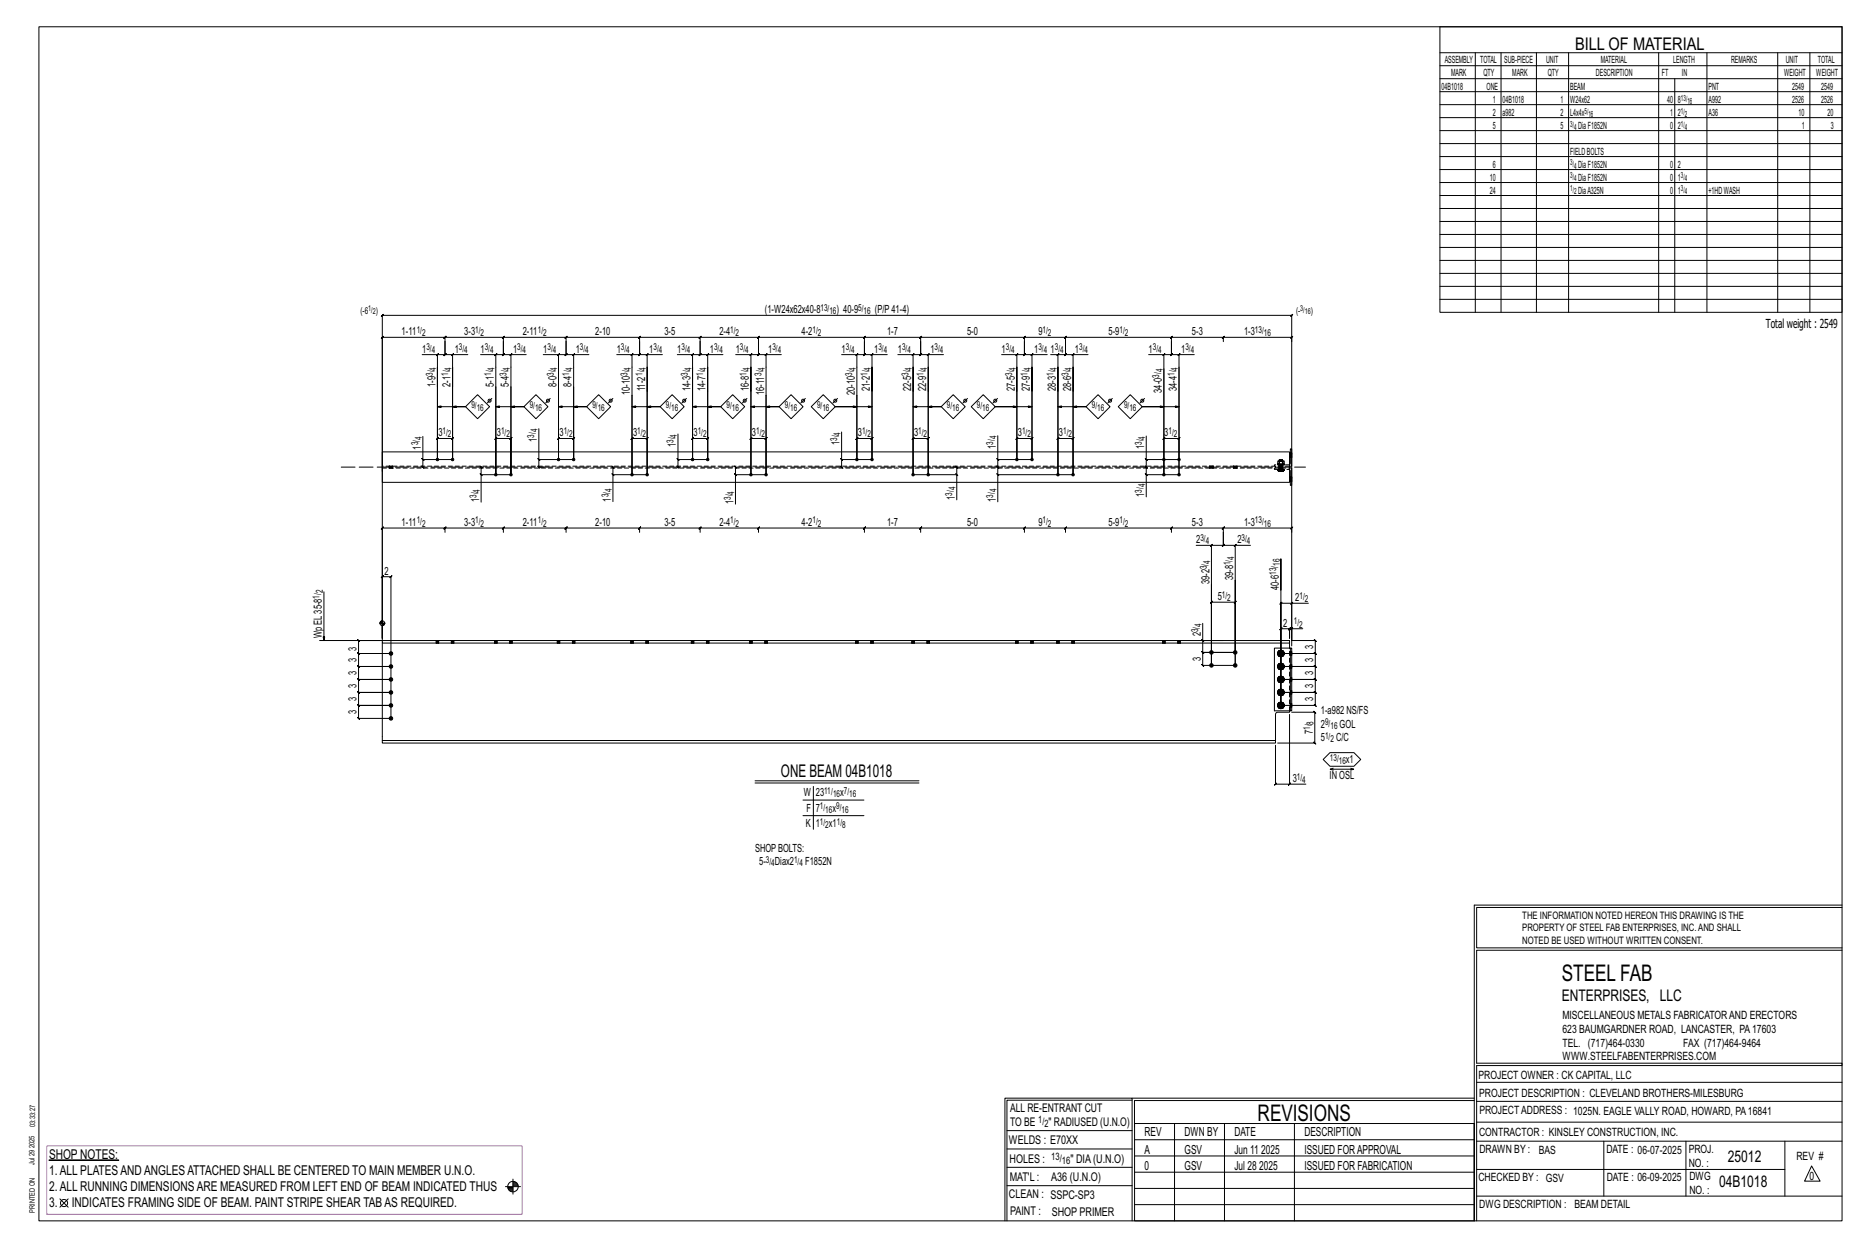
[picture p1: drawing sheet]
<svg xmlns="http://www.w3.org/2000/svg" width="914mm" height="610mm" viewBox="0 0 914 610" stroke-linecap="round" stroke-linejoin="round" font-family="sans-serif">
<g fill="#000" stroke="#000" stroke-width=".49">
<path d="M24 568h34z"/>
<circle cx="214" cy="225" r=".6"/>
<circle cx="222" cy="225" r=".6"/>
<circle cx="243" cy="232" r=".6"/>
<circle cx="250" cy="232" r=".6"/>
<circle cx="273" cy="225" r=".6"/>
<circle cx="281" cy="225" r=".6"/>
<circle cx="309" cy="232" r=".6"/>
<circle cx="317" cy="232" r=".6"/>
<circle cx="339" cy="225" r=".6"/>
<circle cx="346" cy="225" r=".6"/>
<circle cx="368" cy="232" r=".6"/>
<circle cx="375" cy="232" r=".6"/>
<circle cx="419" cy="225" r=".6"/>
<circle cx="427" cy="225" r=".6"/>
<circle cx="447" cy="232" r=".6"/>
<circle cx="454" cy="232" r=".6"/>
<circle cx="498" cy="225" r=".6"/>
<circle cx="505" cy="225" r=".6"/>
<circle cx="518" cy="232" r=".6"/>
<circle cx="525" cy="232" r=".6"/>
<circle cx="570" cy="232" r=".6"/>
<circle cx="570" cy="225" r=".6"/>
<circle cx="577" cy="232" r=".6"/>
<circle cx="577" cy="225" r=".6"/>
<circle cx="191" cy="320" r=".9"/>
<circle cx="593" cy="319" r=".9"/>
<circle cx="605" cy="319" r=".9"/>
<circle cx="191" cy="332" r=".9"/>
<circle cx="191" cy="326" r=".9"/>
<circle cx="191" cy="339" r=".9"/>
<circle cx="593" cy="326" r=".9"/>
<circle cx="605" cy="326" r=".9"/>
<circle cx="191" cy="351" r=".9"/>
<circle cx="191" cy="345" r=".9"/>
</g>
<g fill="none" stroke="#000" stroke-width=".49">
<path d="M19 13h883v584h-883zM705 13h197v140h-197zM705 26h197M705 32h197M705 39h197M722 26v127M735 26v127M752 26v127M768 26v127M812 26v127M820 39v114M836 26v127"/>
<path d="M870 26v127M886 26v127M705 45h197M705 51h197M705 58h197M705 64h197M705 70h197M705 77h197M705 83h197M705 89h197M705 96h197M705 102h197"/>
<path d="M705 108h197M705 115h197M705 121h197M705 127h197M705 134h197M705 140h197M705 146h197M207 174h7v51M215 173l-1 1zM217 166l1-1zM218 167v7v-1l-1 1h1h-4M218 167v7h-1l1-1v1h4"/>
<path d="M218 167v-2l-1 1 1-1h-31h1l-1 1v-1v66M218 165h28v1l1-1-1 2M222 174v-1l-1 1zM229 174h-7v51h-15v-11M235 174h8v58M243 173l-1 1zM246 166l1-1zM246 167v7l1-1-1 1h-3M246 167v7l1-1-1 1h4M246 165h31v1l1-1-1 2M250 174l1-1-1 1zM258 174h-8v58h-14v14"/>
<path d="M266 174h7v51M273 174l1-1zM277 166l1-1zM277 167v7l1-1-1 1h-4M277 167v7l1-1-1 1h4M277 165h36v1l1-1-1 2M281 173l-1 1zM288 174h-7v51M302 174h7v58v-17l1-1-1 1h8h-1l1-1v1v17M310 173l-1 1zM313 166l1-1zM313 167v7l1-1-1 1h-4"/>
<path d="M313 167v7l1-1-1 1h4M313 165h30l-1 1 1-1v2M317 174v-1l-1 1zM317 180v52zM324 174h-7v6M332 174h7v6M339 174l1-1zM339 180v45zM343 167v7v-1l-1 1h1h-4M343 167v7h-1l1-1v1h3M343 165h28v1l1-1-1 2M343 165l-1 1z"/>
<path d="M346 174l1-1-1 1zM346 180v45zM354 174h-8v6M360 174h8v6M368 180v52zM368 173l-1 1zM371 167v7l1-1-1 1h-3M371 167v7l1-1-1 1h4M371 165h52v1l1-1-1 2M372 165l-1 1zM375 174v-1l-1 1zM382 174h-7v58"/>
<path d="M412 174h7v51v-10l1-1-1 1h8h-1l1-1v1v10M420 173l-1 1zM423 167v7l1-1-1 1h-4M423 167v7l1-1-1 1h4M423 165h28l-1 1 1-1v2M424 165l-1 1zM427 180v45zM427 173l-1 1zM434 174h-7v6M439 174h8v6M447 180v52zM447 173l-1 1z"/>
<path d="M451 167v7v-1l-1 1h1h-4M451 167v7h-1l1-1v1h3M451 165h50v1l1-1-1 2M451 165l-1 1zM454 180v52zM455 173l-1 1zM462 174h-8v6M490 174h8v6M498 174h-1l1-1zM498 180v45zM501 165h1l-1 1zM501 167v7l1-1-1 1h-3"/>
<path d="M501 167v7l1-1-1 1h4M501 165h21l-1 1 1-1v2M505 174l1-1-1 1zM505 180v45zM513 174h-8v6M514 174h4v6M518 180v52zM518 173l-1 1zM522 167v7v-1l-1 1h1h-4M522 167v7h-1l1-1v1h3M522 165h51v1l1-1-1 2M522 165l-1 1z"/>
<path d="M525 174l1-1-1 1zM525 180v52zM533 174h-8v6M562 174h8v58M570 174h-1l1-1zM573 165v1l1-1zM573 167v7l1-1-1 1h-3M573 167v7l1-1-1 1h4M573 165h26l-1 1 1-1v2M577 174l1-1zM577 180v45h-16v-12M585 174h-8v58"/>
<path d="M599 165h33v1l1-1-1 2M599 165l-1 1zM214 189v-9v45v-10l1-1-1 1h8h-1l1-1v1v10v-45v9M214 199h14h-6M228 199l6-6 6 6-6 6zM241 195l-2 2M243 189v43v-17h-1l1-1v1h7l1-1-1 1v17v-43M243 199h13h-6M256 199l6-6 6 6-6 6zM269 195l-2 2M273 189v36v-10l1-1-1 1h8h-1l1-1v1v10M273 199h14h-6"/>
<path d="M287 199l6-6 6 6-6 6zM300 195l-2 2M309 199h14h-6M329 193l6 6-6 6-6-6zM336 195l-2 2M339 199h14h-7M359 193l6 6-6 6-6-6zM366 195l-3 2M368 199h13h-6M387 193l6 6-6 6-6-6zM394 195l-2 2M403 193l6 6-6 6-6-6z"/>
<path d="M410 195l-2 2M419 199h-10h18M447 199h14h-7M467 193l5 6-5 6-6-6zM474 195l-3 2M481 193l6 6-6 6-6-6zM488 195l-2 2M498 199h-11h18M518 199h14h-7M532 199l6-6 5 6-5 6zM544 195l-2 2M547 199l6-6 6 6-6 6z"/>
<path d="M560 195l-2 2M570 199h-11h18M570 180v52M264 210v15h17M332 212v13h14M412 211v14h15M488 213v12h17M187 221h444v15h-444zM191 228h.1M191 229h.1M192 228h.1M192 229h.1"/>
<path d="M206 224l1 1zM207 225v4l-1-1 1 1M235 232l1 1zM237 229l-2-1 1 1v3M263 224l1 1zM264 225v4l-1-1 1 1h2M300 232l1 1zM300 229v-1l1 1h-1v3M317 232h-17v13M331 224l1 1zM332 225v4l-1-1 1 1h1M339 225v-10l1-1-1 1h7l1-1-1 1v10"/>
<path d="M360 232l1 1zM360 229v-1l1 1h-1v3M368 232v-17h-1l1-1v1h7h-1l1-1v1v17M375 232h-15v15M411 224l1 1zM412 225v4l-1-1 1 1M447 232h21v13M447 232v-17h-1l1-1v1h7l1-1-1 1v17M465 229h3v-1l1 1h-1v3M468 232l1 1zM488 232l1 1zM488 224l1 1z"/>
<path d="M488 225v4v-1l1 1-1-1 1 1h-1v3M498 225v-10h-1l1-1v1h7l1-1-1 1v10M518 232v-17h-1l1-1v1h7l1-1-1 1v17M525 232h-37v14M561 232l1 1zM561 224l1 1zM561 225v4v-1l1 1h-2h1v-1l1 1h-1v3M570 232v-17h-1l1-1v1h7l1-1-1 1v17M577 232h-16v11M592 228h.1M592 229h.1M594 228h.1"/>
<path d="M594 229h.1M604 228h.1M604 229h.1M606 228h.1M606 229h.1M625 227h4zM625 230h1zM625 227v-1h1v1M625 230l1 1M626 230v1M626 227h.1M626 228h.1"/>
<path d="M626 229h.1M626 230h.1M626 231v-1h2v1M626 230h1M627 231l1-1v1M628 230h-1v1M628 227v-1h-2v-1h2v1h1v1M628 227h.1M628 228h.1M628 229h.1M628 230h.1M628 230h1"/>
<path d="M629 230l-2 1M631 229h1v8l-1-7M631 227l1-7v8h-1M632 235h.1M632 233h.1M632 224h.1M632 222h.1M218 258l-1 1 1-1zM218 258h28v1l1-1-1 2M246 258h31v1l1-1-1 2M247 258l-1 1zM277 258h36v1l1-1-1 2"/>
<path d="M278 258l-1 1zM313 258v1l1-1zM313 258h30l-1 1 1-1v2M343 258h28v1l1-1-1 2M343 258l-1 1zM371 258h52v1l1-1-1 2M372 258l-1 1zM423 258h1l-1 1zM423 258h28l-1 1 1-1v2M451 258h50v1l1-1-1 2M451 258l-1 1zM501 258h21l-1 1 1-1v2"/>
<path d="M502 258l-1 1zM522 258h51v1l1-1-1 2M522 258l-1 1zM573 258h26l-1 1 1-1v2M574 258l-1 1zM599 258h33v1l1-1-1 2M599 258l-1 1zM218 260v-2l-1 1 1-1h-31h1l-1 1v-1v56M586 267h7v59M593 267l1-1zM599 260v7v-1l-1 1h1h-6M599 260v7h-1l1-1v1h6"/>
<path d="M604 267l1-1zM612 267h-7v17M159 290v23M593 286v40v-31l1-1-1 1h12h-1l1-1v1v31M627 289v-16v72v-50v1l1-1h-1h5M632 295h1l-1 1zM640 295h-8v18M156 313h31M186 305h3M186 304v1M187 304v1M187 313h444v2h-444z"/>
<path d="M187 312v-30v1l1-1h-1h4v1l1-1h-1v69h-15v1l-1-1h1v-6v1l-1-1h1h15h-15v1l-1-1h1v-6l-1-1 1 1h15h-15l-1-1 1 1v-7v1l-1-1h1h15h-15v1l-1-1h1v-6v1l-1-1h1h15h-15v1l-1-1h1v-6l-1-1 1 1h15h-15l-1-1 1 1v-7v1l-1-1h1h10M187 312v-158v1l1-1h-1h445v1l1-1h-1v159M187 304v8M187 315v47M187 305v1M188 305v1M188 305h.1M214 313h.1M214 315h.1M215 313h.1M215 315h.1M221 313h.1"/>
<path d="M221 315h.1M222 313h.1M222 315h.1M242 313h.1M242 315h.1M243 313h.1M243 315h.1M250 313h.1M250 315h.1M251 313h.1M251 315h.1M273 313h.1"/>
<path d="M273 315h.1M274 313h.1M274 315h.1M280 313h.1M280 315h.1M281 313h.1M281 315h.1M309 313h.1M309 315h.1M310 313h.1M310 315h.1M316 313h.1"/>
<path d="M316 315h.1M317 313h.1M317 315h.1M338 313h.1M338 315h.1M340 313h.1M340 315h.1M346 313h.1M346 315h.1M347 313h.1M347 315h.1M367 313h.1"/>
<path d="M367 315h.1M368 313h.1M368 315h.1M374 313h.1M374 315h.1M376 313h.1M376 315h.1M419 313h.1M419 315h.1M420 313h.1M420 315h.1M426 313h.1"/>
<path d="M426 315h.1M427 313h.1M427 315h.1M446 313h.1M446 315h.1M448 313h.1M448 315h.1M454 313h.1M454 315h.1M455 313h.1M455 315h.1M497 313h.1"/>
<path d="M497 315h.1M498 313h.1M498 315h.1M505 313h.1M505 315h.1M506 313h.1M506 315h.1M517 313h.1M517 315h.1M518 313h.1M518 315h.1M525 313h.1"/>
<path d="M525 315h.1M526 313h.1M526 315h.1M569 313h.1M569 315h.1M570 313h.1M570 315h.1M577 313h.1M577 315h.1M578 313h.1M578 315h.1M588 313l1 1z"/>
<path d="M589 305v8h10M589 313v6h-1l1 1v-1h16M605 319v-35v42M605 319h-16h-1l1 1v-1v7l-1-1 1 1h16M625 320h1M626 319v1M626 320h.1M626 319l-1 1 1 1v-1M626 318v1M627 318l-1 1M627 319l1-1v1M627 319l2 1h-1"/>
<path d="M628 318l-1 1M628 320l-1 1M628 319h.1M628 319l1 1M631 315v2M632 317v31zM632 317h-8v31h8M632 308l1-1zM632 313h12h-1l1 1v-1v7l-1-1 1 1h-17h17l-1-1 1 1v6h-1l1 1v-1h-17h17h-1l1 1v-1v6h-1l1 1v-1h-17h17h-1l1 1v-1v7l-1-1 1 1h-17h17l-1-1 1 1v6h-1l1 1v-1h-17M632 308h-1l1-1-1 1v4v-4l1-1-1 1h-4l1-1-1 1v18M638 308h-6v8M625 326h1"/>
<path d="M625 332h1M625 339h1M626 325v1M626 332h.1M626 338v1M626 321h.1M626 327h.1M626 333v1M626 340h.1M626 326v1M626 332v1M626 339h.1"/>
<path d="M626 326v-1l-1 1 1 1v-1M626 332v-1l-1 1 1 1M626 338l-1 1 1 1v-1M626 320l1 1M626 327l1 1M626 333l1 1M626 340h1M626 325h.1M626 331h.1M626 337v1M627 321h1M627 327h1"/>
<path d="M627 333l1 1M627 340h1M627 325h-1M627 325h1M627 331l-1 1M627 331h1v1M627 337l-1 1M627 338l1-1v1M627 325l2 1-1 1M627 331l2 1-1 1M627 338l2 1h-1M628 325h-1"/>
<path d="M628 331h-1M628 337l-1 1M628 320v1h-1M628 327h-1M628 333v1l-1-1M628 340h-1M628 320v1M628 326v1M628 333h.1M628 339v1M628 326l-1 1M628 332l-1 1"/>
<path d="M628 339l-1 1M628 325v1M628 331v1M628 338h.1M628 325l1 1M628 332h1M628 338l1 1M625 345h1M626 345h.1M626 346v1M626 345v1M626 345v-1l-1 1 1 1"/>
<path d="M626 346l1 1M626 344h.1M627 346l1 1M627 344h-1M627 344h1M627 344l2 1-1 1M628 344h-1M628 346v1l-1-1M628 346h.1M628 345l-1 1M628 344v1M628 345h1"/>
<path d="M631 350v34h8M631 348h-6l-1 1v13M632 348h12h-1l1 1v-1v16l-1-1 1 1h-19M187 362h437v2h-437zM624 365v19l1-1-1 1h7M648 372l3-4h12l3 4-3 3h-12zM651 376h12l-2 1M653 376h-2l2 1M661 376h2M370 382h80M370 383h80M393 391h30"/>
<path d="M393 399h30M398 385v21M631 384l1-1zM722 443v154M722 443h180M902 444h-179v20h179M902 465h-179v55h179v1h-179v76M554 538h-61v59M554 537h168M722 538h-167v13M723 539h179M723 530h179"/>
<path d="M493 553h61M555 550h167v47h-167zM555 558h167M575 550v47M599 550v47M634 550v47M723 549h179M723 558h179M785 558v27M825 558v27M874 558v27M251 577v7"/>
<path d="M251 579h2M251 580h3M251 578h2M493 571h61M493 562h61M555 573h167M555 566h167M723 572h151M887 570l4 8h-8zM29 587l4 4M33 587l-4 4M247 581h8"/>
<path d="M249 581h2M249 582h2M250 583h1M492 597v-60h62v60M493 580h61M555 589h167M555 581h167M723 585h179"/>
<circle cx="240" cy="196" r=".7"/>
<circle cx="268" cy="196" r=".7"/>
<circle cx="299" cy="196" r=".7"/>
<circle cx="335" cy="196" r=".7"/>
<circle cx="365" cy="196" r=".7"/>
<circle cx="393" cy="196" r=".7"/>
<circle cx="409" cy="196" r=".7"/>
<circle cx="472" cy="196" r=".7"/>
<circle cx="487" cy="196" r=".7"/>
<circle cx="543" cy="196" r=".7"/>
<circle cx="559" cy="196" r=".7"/>
<circle cx="187" cy="305" r="1.2"/>
<circle cx="31" cy="589" r="1.8"/>
<circle cx="251" cy="581" r="2.6"/>
</g>
<path d="M23 561h233v33h-233z" fill="none" stroke="#f0f" stroke-width=".5"/>
<g fill="none" stroke="#000" stroke-width=".49" stroke-dasharray="2 1.4">
<path d="M187 229h444M191 228h.1M191 228v1M191 229h.1M191 229v-1M191 228v1zM191 229l1-1M191 228h1M192 229v-1M192 229h.1M592 228h.1M592 228v1"/>
<path d="M592 229h.1M592 229v-1M593 228v1zM593 229v-1M593 229l1-1M593 228h.1M594 229v-1M594 229h.1M604 228h.1M604 228v1M604 229h.1M604 229v-1"/>
<path d="M604 228l1 1zM605 229v-1M605 228h.1M605 229l1-1M606 229v-1M606 229h-1M624 229v1h7M624 229v-1M625 230h1zM625 230l1 1M625 227h1h-1v-1h1v1v-1v1h2h-2M626 230h.1"/>
<path d="M626 230v1M626 231v-1v1v-1M626 228h.1M626 228v1M626 229v1M626 229h.1M626 227h.1M626 227v1M626 227v3zM626 226l1-1M626 226h2M626 231h1"/>
<path d="M626 226h.1M626 227h-1h1M626 227h2M626 229v-1M626 228v-1M626 230h1zM626 230l1 1 1-1M627 226h.1M627 225h1M627 228v1zM627 229v-1M627 229l-1 1"/>
<path d="M627 227v1zM627 228v-1M627 229l1-1M627 228h.1M627 229v1zM627 230h.1M627 228l1-1M627 227h.1M627 231l-1-1h2M627 230h1M627 229v1M627 231h1"/>
<path d="M628 230h.1M628 229v-1M628 229v1M628 228v-1M628 227h.1M628 226h.1M628 225v1M628 226v1zM628 227h1h-1v-1h1v1M628 227v3zM628 229h.1M628 230v-1"/>
<path d="M628 228h.1M628 231v-1M628 230h1l-1 1zM628 227h1M628 230v1zM628 230h1M631 228h-444M631 227h-7v1M632 235h.1M632 234v1v-1M632 224h.1M632 222v1v-1"/>
<path d="M632 233h.1M632 222h.1M632 234v-1M632 234h.1M632 223h.1M214 313v2M214 313h.1M214 313v2zM214 315h.1M215 313v2M215 313h.1M215 315h.1"/>
<path d="M215 315v-2M221 313v2M221 313h.1M222 313v2zM222 313l-1 2M222 315h-1M222 313v2M222 313h.1M222 315h.1M222 315v-2M242 313v2M242 313h.1"/>
<path d="M243 313v2zM243 313l-1 2M243 315h-1M243 313v2M243 313h.1M243 315h.1M243 315v-2M250 313v2M250 313h.1M250 313v2zM250 315h.1M251 313v2"/>
<path d="M251 313h.1M251 315h.1M251 315v-2M273 313v2M273 313h.1M273 313l1 2zM273 315h.1M274 313v2M274 313h.1M274 315h.1M274 315v-2M280 313v2"/>
<path d="M280 313h.1M281 313l-1 2M281 313v2zM281 315h.1M281 313v2M281 313h.1M281 315v-2M309 313v2M309 313h.1M309 313l1 2zM309 315h.1M310 313v2"/>
<path d="M310 313h.1M310 315h.1M310 315v-2M316 313v2M316 313h.1M317 313l-1 2M317 313v2zM317 315h.1M317 313v2M317 313h.1M317 315v-2M338 313v2"/>
<path d="M338 313h.1M339 313l-1 2M339 313v2zM339 313v2M339 315h.1M340 313h.1M340 315h.1M340 315v-2M346 313v2M346 313h.1M346 313l1 2zM346 315h.1"/>
<path d="M347 313v2M347 313h.1M347 315h.1M347 315v-2M367 313v2M367 313h.1M368 313v2zM368 313l-1 2M368 315h-1M368 313v2M368 313h.1M368 315h.1"/>
<path d="M368 315v-2M374 313v2M374 313h.1M375 313l-1 2M375 313v2zM375 313v2M375 315h.1M376 313h.1M376 315h.1M376 315v-2M419 313v2M419 313h.1"/>
<path d="M419 313l1 2zM419 315h.1M420 313v2M420 313h.1M420 315h.1M420 315v-2M426 313v2M426 313h.1M427 313l-1 2M427 313v2zM427 315h.1M427 313v2"/>
<path d="M427 313h.1M427 315v-2M446 313v2M446 313h.1M447 313l-1 2M447 313v2zM447 313v2M447 315h.1M448 313h.1M448 315h.1M448 315v-2M454 313v2"/>
<path d="M454 313h.1M454 313l1 2zM454 315h.1M455 313v2M455 313h.1M455 315h.1M455 315v-2M497 313v2M497 313h.1M498 313l-1 2M498 313v2zM498 315h.1"/>
<path d="M498 313v2M498 313h.1M498 315v-2M505 313v2M505 313h.1M505 313v2zM505 315h.1M506 313v2M506 313h.1M506 315h.1M506 315v-2M517 313v2"/>
<path d="M517 313h.1M518 313l-1 2M518 313v2zM518 315h.1M518 313v2M518 313h.1M518 315v-2M525 313v2M525 313h.1M525 313l1 2zM525 315h.1M526 313v2"/>
<path d="M526 313h.1M526 315h.1M526 315v-2M569 313v2M569 313h.1M570 313v2zM570 313l-1 2M570 315h-1M570 313v2M570 313h.1M570 315h.1M570 315v-2"/>
<path d="M577 313v2M577 313h.1M577 313v2zM577 315h.1M578 313v2M578 313h.1M578 315h.1M578 315v-2M625 320h1zM625 320l1-2-1 2 1 1-1-1h1M626 319l-1 1zM626 319v1"/>
<path d="M626 319h.1M626 319v-1zM626 319v-1M626 319h1M626 320h.1M626 318h2zM626 319l-1 1 1-1v1v1v-1v1v-1M626 319v1zM626 319h1zM626 318h1zM627 319h.1M627 318h-1h1h-1l1 1"/>
<path d="M627 318h1h-1h1l-1 1zM627 318h1zM627 319h1zM627 319h1M628 318v1zM628 318v1M628 319v1zM628 318l1 2zM628 320h.1M628 319h.1M628 319v1M628 319l1 1z"/>
<path d="M628 319l1 1M629 320l-1 1zM629 320h-1zM632 319h.1M632 319v1v-1M632 320h.1M625 326l1 1zM625 332l1 1zM625 339h1zM625 326l1-1-1 1 1 1-1-1h1M625 332l1-1-1 1 1 2-1-2h1M625 339l1-2-1 2 1 1-1-1h1"/>
<path d="M626 320v1zM626 325l-1 1zM626 327h.1M626 332h-1zM626 333v1zM626 338l-1 1zM626 339v1zM626 327v-1M626 325v1M626 333v-1M626 332h.1M626 339h.1"/>
<path d="M626 338v1M626 321h.1M626 325h.1M626 327v1zM626 331v1zM626 334h.1M626 331h.1M626 338h.1M626 340h.1M626 338v-1zM626 333v1M626 338v-1"/>
<path d="M626 320l1 1M626 326l1 1M626 326l1-1M626 333h1M626 332l1-1M626 339l1 1M626 338h1M626 326h.1M626 332v1zM626 321h2zM626 327h2zM626 325h2z"/>
<path d="M626 334h2zM626 331h2zM626 337h2zM626 325l-1 1 1-1v2M626 332v-1l-1 1h1v1M626 338l-1 1 1-1v1v1v-1v1M626 320h1zM626 326l1 1zM626 326l1-1zM626 333h1zM626 332h1zM626 338v1z"/>
<path d="M626 339h1zM626 338h1zM626 321h1zM626 328h1zM626 325l1-1zM626 334h1zM626 331h1zM626 337h1zM627 321h-1h1h-1zM627 320v1zM627 327v1l-1-1 1 1-1-1zM627 327h.1"/>
<path d="M627 325h.1M627 333v1h-1h1h-1zM627 333h.1M627 332h.1M627 340h-1h1h-1zM627 339v1zM627 338h.1M627 321h1zM627 321h1M627 321v-1zM627 325h-1h1h-1h1M627 328h1z"/>
<path d="M627 328l1-1zM627 328l1-1M627 327h1M627 325h1h-1h1h-1zM627 324l1 1zM627 331h-1h1h-1h1M627 334h1zM627 334h1M627 333l1 1M627 331h1h-1h1h-1zM627 331h1zM627 337h-1h1h-1l1 1"/>
<path d="M627 340h1M627 340v-1zM627 337h1h-1h1l-1 1zM627 337h1zM627 321l1-1M627 320h1zM627 327l1-1zM627 325l1 1zM627 325h1M627 333h1M627 333h1zM627 332h1z"/>
<path d="M627 331l1 1M627 339h1zM627 338h1zM627 338h1M628 321h.1M628 327h.1M628 325h.1M628 334v-1zM628 334v-1M628 331h.1M628 337v1zM628 337v1"/>
<path d="M628 328v-1zM628 334h.1M628 326h.1M628 332h.1M628 338v1zM628 325l1 1zM628 331l1 1zM628 337l1 2zM628 332v1zM628 339h.1M628 320v1M628 326v1"/>
<path d="M628 326v-1M628 333h.1M628 332v-1M628 339v1M628 338h.1M628 321v-1M628 327v-1M628 325v2M628 333v-1M628 331v1v1M628 340v-1M628 338v1"/>
<path d="M628 331v1zM628 325l1 1M628 332h1zM628 332h1M628 338l1 1zM628 338l1 1M628 320v1zM628 333v1zM628 339v1zM629 326l-1 1zM629 332l-1 2zM629 339l-1 1z"/>
<path d="M629 332l-1 1zM629 339h-1zM632 325h.1M632 326v-1M632 332h.1M632 338h.1M632 338v1v-1M632 321h.1M632 326h.1M632 327h.1M632 333h.1M632 339h.1"/>
<path d="M632 340h.1M625 345l1 1zM625 345l1-1-1 1 1 1-1-1h1M626 345h-1zM626 346h.1M626 346v-1M626 345h.1M626 344v1zM626 346v1zM626 344h.1M626 346v1M626 346h1"/>
<path d="M626 345l1-1M626 345v1zM626 340h2zM626 346h2zM626 344h2zM626 344l-1 1h1v1M626 346h1zM626 345l1-1zM626 340h1zM626 347h1zM626 344h1zM627 346v1h-1h1h-1z"/>
<path d="M627 346h.1M627 344h.1M627 340h1zM627 344h-1h1h-1h1M627 347h1zM627 347h1M627 346l1 1M627 344h1h-1h1h-1zM627 344h1zM627 346h1M627 346h1zM627 344l1 1z"/>
<path d="M627 344h1M628 340h.1M628 347v-1zM628 347v-1M628 344h.1M628 345h.1M628 344l1 1zM628 345v1zM628 346h.1M628 345v-1M628 346v-1M628 344v2"/>
<path d="M628 344v1zM628 345h1zM628 345h1M629 345l-1 1zM631 348v-31M632 344h.1M632 345h.1M632 344v1M632 345v-1M632 346h.1"/>
</g>
<path d="M167 229h472" fill="none" stroke="#000" stroke-width=".49" stroke-dasharray="6.8 1 0 1"/>
<g font-size="11.2">
<text x="764" y="480">STEEL FAB</text>
<text x="616" y="548">REVISIONS</text>
</g>
<g font-size="8.6">
<text x="771" y="24">BILL OF MATERIAL</text>
<text x="382" y="380">ONE BEAM 04B1018</text>
</g>
<g font-size="7.9">
<text x="765" y="490">ENTERPRISES, LLC</text>
<text x="846" y="569">25012</text>
<text x="842" y="581">04B1018</text>
</g>
<g font-size="6.6">
<text x="24" y="567">SHOP NOTES:</text>
<text x="24" y="575">1.ALL PLATESANDANGLESATTACHED SHALL BE CENTERED TO MAIN MEMBER U.N.O.</text>
<text x="24" y="583">2.ALL RUNNING DIMENSIONSARE MEASURED FROM LEFT END OF BEAM INDICATED THUS</text>
<text x="24" y="591">3.</text>
<text x="35" y="591">INDICATES FRAMING SIDE OF BEAM. PAINT STRIPE SHEAR TABAS REQUIRED.</text>
</g>
<g font-size="6.1">
<text x="864" y="161">Total weight : 2549</text>
<text x="560" y="556">REV</text>
<text x="580" y="556">DWN BY</text>
<text x="604" y="556">DATE</text>
<text x="639" y="556">DESCRIPTION</text>
<text x="560" y="564">A</text>
<text x="580" y="564">GSV</text>
<text x="604" y="564">Jun 11</text>
<text x="617" y="564">2025</text>
<text x="639" y="564">ISSUED FORAPPROVAL</text>
<text x="560" y="572">0</text>
<text x="580" y="572">GSV</text>
<text x="604" y="572">Jul 28</text>
<text x="616" y="572">2025</text>
<text x="639" y="572">ISSUED FOR FABRICATION</text>
</g>
<g font-size="5.9">
<text x="494" y="560">WELDS : E70XX</text>
<text x="494" y="569">HOLES :</text>
<text x="524" y="569">&quot; DIA(U.N.O)</text>
<text x="494" y="578">MAT'L :</text>
<text x="515" y="578">A36 (U.N.O)</text>
<text x="494" y="586">CLEAN : SSPC-SP3</text>
<text x="495" y="595">PAINT :</text>
<text x="515" y="595">SHOP PRIMER</text>
</g>
<g font-size="5.8">
<text x="494" y="544">ALL RE-ENTRANT CUT</text>
<text x="494" y="551">TO BE</text>
<text x="513" y="551">&quot; RADIUSED (U.N.O)</text>
</g>
<g font-size="5.6">
<text x="765" y="499">MISCELLANEOUS METALS FABRICATORAND ERECTORS</text>
<text x="765" y="505">623 BAUMGARDNER ROAD, LANCASTER, PA17603</text>
<text x="765" y="512">TEL. (717)464-0330</text>
<text x="824" y="512">FAX (717)464-9464</text>
<text x="765" y="519">WWW.STEELFABENTERPRISES.COM</text>
<text x="724" y="528">PROJECT OWNER : CK CAPITAL, LLC</text>
<text x="724" y="537">PROJECT DESCRIPTION : CLEVELAND BROTHERS-MILESBURG</text>
<text x="724" y="545">PROJECTADDRESS : 1025N. EAGLE VALLY ROAD, HOWARD, PA16841</text>
<text x="724" y="556">CONTRACTOR : KINSLEY CONSTRUCTION, INC.</text>
<text x="724" y="564">DRAWN BY :</text>
<text x="753" y="564">BAS</text>
<text x="786" y="564">DATE : 06-07-2025</text>
<text x="827" y="564">PROJ.</text>
<text x="879" y="568">REV #</text>
<text x="827" y="571">NO. :</text>
<text x="724" y="578">CHECKED BY : GSV</text>
<text x="787" y="578">DATE : 06-09-2025</text>
<text x="827" y="578">DWG</text>
<text x="886" y="578">0</text>
<text x="827" y="584">NO. :</text>
<text x="724" y="591">DWG DESCRIPTION : BEAM DETAIL</text>
</g>
<g font-size="5.5">
<text x="374" y="153">(1-W24x62x40-8</text>
<text x="409" y="153">) 40-9</text>
<text x="428" y="153">(P/P41-4)</text>
<text x="197" y="164">1-11</text>
<text x="227" y="164">3-3</text>
<text x="256" y="164">2-11</text>
<text x="291" y="164">2-10</text>
<text x="325" y="164">3-5</text>
<text x="352" y="164">2-4</text>
<text x="392" y="164">4-2</text>
<text x="434" y="164">1-7</text>
<text x="473" y="164">5-0</text>
<text x="508" y="164">9</text>
<text x="543" y="164">5-9</text>
<text x="583" y="164">5-3</text>
<text x="609" y="164">1-3</text>
<text x="207" y="173">1</text>
<text x="223" y="173">1</text>
<text x="235" y="173">1</text>
<text x="251" y="173">1</text>
<text x="266" y="173">1</text>
<text x="282" y="173">1</text>
<text x="302" y="173">1</text>
<text x="318" y="173">1</text>
<text x="332" y="173">1</text>
<text x="347" y="173">1</text>
<text x="360" y="173">1</text>
<text x="376" y="173">1</text>
<text x="412" y="173">1</text>
<text x="428" y="173">1</text>
<text x="439" y="173">1</text>
<text x="455" y="173">1</text>
<text x="490" y="173">1</text>
<text x="506" y="173">1</text>
<text x="514" y="173">1</text>
<text x="526" y="173">1</text>
<text x="562" y="173">1</text>
<text x="578" y="173">1</text>
<text x="213" y="189" transform="rotate(-90 213 189)">1-9</text>
<text x="221" y="189" transform="rotate(-90 221 189)">2-1</text>
<text x="242" y="189" transform="rotate(-90 242 189)">5-1</text>
<text x="249" y="189" transform="rotate(-90 249 189)">5-4</text>
<text x="272" y="189" transform="rotate(-90 272 189)">8-0</text>
<text x="280" y="189" transform="rotate(-90 280 189)">8-4</text>
<text x="316" y="191" transform="rotate(-90 316 191)">11-2</text>
<text x="338" y="191" transform="rotate(-90 338 191)">14-3</text>
<text x="345" y="191" transform="rotate(-90 345 191)">14-7</text>
<text x="367" y="191" transform="rotate(-90 367 191)">16-8</text>
<text x="426" y="191" transform="rotate(-90 426 191)">21-2</text>
<text x="446" y="191" transform="rotate(-90 446 191)">22-5</text>
<text x="453" y="191" transform="rotate(-90 453 191)">22-9</text>
<text x="497" y="191" transform="rotate(-90 497 191)">27-5</text>
<text x="504" y="191" transform="rotate(-90 504 191)">27-9</text>
<text x="517" y="191" transform="rotate(-90 517 191)">28-3</text>
<text x="524" y="191" transform="rotate(-90 524 191)">28-6</text>
<text x="576" y="191" transform="rotate(-90 576 191)">34-4</text>
<text x="308" y="193" transform="rotate(-90 308 193)">10-10</text>
<text x="374" y="193" transform="rotate(-90 374 193)">16-11</text>
<text x="418" y="193" transform="rotate(-90 418 193)">20-10</text>
<text x="569" y="192" transform="rotate(-90 569 192)">34-0</text>
<text x="215" y="214">3</text>
<text x="243" y="214">3</text>
<text x="274" y="214">3</text>
<text x="310" y="214">3</text>
<text x="340" y="214">3</text>
<text x="368" y="214">3</text>
<text x="420" y="214">3</text>
<text x="447" y="214">3</text>
<text x="498" y="214">3</text>
<text x="518" y="214">3</text>
<text x="570" y="214">3</text>
<text x="206" y="220" transform="rotate(-90 206 220)">1</text>
<text x="263" y="216" transform="rotate(-90 263 216)">1</text>
<text x="331" y="219" transform="rotate(-90 331 219)">1</text>
<text x="411" y="218" transform="rotate(-90 411 218)">1</text>
<text x="487" y="220" transform="rotate(-90 487 220)">1</text>
<text x="560" y="220" transform="rotate(-90 560 220)">1</text>
<text x="235" y="246" transform="rotate(-90 235 246)">1</text>
<text x="299" y="245" transform="rotate(-90 299 245)">1</text>
<text x="467" y="245" transform="rotate(-90 467 245)">1</text>
<text x="487" y="246" transform="rotate(-90 487 246)">1</text>
<text x="560" y="243" transform="rotate(-90 560 243)">1</text>
<text x="359" y="247" transform="rotate(-90 359 247)">1</text>
<text x="197" y="257">1-11</text>
<text x="227" y="257">3-3</text>
<text x="256" y="257">2-11</text>
<text x="291" y="257">2-10</text>
<text x="325" y="257">3-5</text>
<text x="352" y="257">2-4</text>
<text x="392" y="257">4-2</text>
<text x="434" y="257">1-7</text>
<text x="473" y="257">5-0</text>
<text x="508" y="257">9</text>
<text x="543" y="257">5-9</text>
<text x="583" y="257">5-3</text>
<text x="609" y="257">1-3</text>
<text x="586" y="266">2</text>
<text x="606" y="266">2</text>
<text x="188" y="281">2</text>
<text x="592" y="286" transform="rotate(-90 592 286)">39-2</text>
<text x="604" y="284" transform="rotate(-90 604 284)">39-8</text>
<text x="596" y="294">5</text>
<text x="626" y="289" transform="rotate(-90 626 289)">40-6</text>
<text x="634" y="294">2</text>
<text x="588" y="311" transform="rotate(-90 588 311)">2</text>
<text x="628" y="307">2</text>
<text x="158" y="312" transform="rotate(-90 158 312)">Wp EL35-8</text>
<text x="643" y="318" transform="rotate(-90 643 318)">3</text>
<text x="175" y="324" transform="rotate(-90 175 324)">3</text>
<text x="175" y="319" transform="rotate(-90 175 319)">3</text>
<text x="588" y="323" transform="rotate(-90 588 323)">3</text>
<text x="643" y="324" transform="rotate(-90 643 324)">3</text>
<text x="175" y="330" transform="rotate(-90 175 330)">3</text>
<text x="643" y="330" transform="rotate(-90 643 330)">3</text>
<text x="175" y="337" transform="rotate(-90 175 337)">3</text>
<text x="643" y="337" transform="rotate(-90 643 337)">3</text>
<text x="175" y="343" transform="rotate(-90 175 343)">3</text>
<text x="643" y="343" transform="rotate(-90 643 343)">3</text>
<text x="175" y="349" transform="rotate(-90 175 349)">3</text>
<text x="647" y="350">1-a982 NS/FS</text>
<text x="643" y="359" transform="rotate(-90 643 359)">7</text>
<text x="647" y="356">2</text>
<text x="656" y="356">GOL</text>
<text x="647" y="363">5</text>
<text x="654" y="363">C/C</text>
<text x="659" y="373">x1</text>
<text x="633" y="383">3</text>
<text x="651" y="381">IN OSL</text>
<text x="393" y="389">W</text>
<text x="399" y="389">23</text>
<text x="411" y="389">x</text>
<text x="395" y="397">F</text>
<text x="399" y="397">7</text>
<text x="407" y="397">x</text>
<text x="395" y="405">K</text>
<text x="399" y="405">1</text>
<text x="406" y="405">x1</text>
<text x="370" y="417">SHOPBOLTS:</text>
<text x="372" y="423">5-</text>
<text x="379" y="423">Diax2</text>
<text x="394" y="423">F1852N</text>
</g>
<g font-size="5">
<text x="745" y="450">THE INFORMATION NOTED HEREON THIS DRAWING IS THE</text>
<text x="745" y="456">PROPERTY OF STEEL FAB ENTERPRISES, INC.AND SHALL</text>
<text x="745" y="462">NOTED BE USED WITHOUT WRITTEN CONSENT.</text>
<text x="508" y="550">1/</text>
<text x="511" y="551">2</text>
<text x="515" y="568">13/</text>
<text x="520" y="570">16</text>
</g>
<g font-size="4.9">
<text x="707" y="31">ASSEMBLY</text>
<text x="725" y="31">TOTAL</text>
<text x="736" y="31">SUB-PIECE</text>
<text x="757" y="31">UNIT</text>
<text x="784" y="31">MATERIAL</text>
<text x="819" y="31">LENGTH</text>
<text x="847" y="31">REMARKS</text>
<text x="874" y="31">UNIT</text>
<text x="890" y="31">TOTAL</text>
<text x="710" y="37">MARK</text>
<text x="726" y="37">QTY</text>
<text x="740" y="37">MARK</text>
<text x="758" y="37">QTY</text>
<text x="781" y="37">DESCRIPTION</text>
<text x="814" y="37">FT</text>
<text x="823" y="37">IN</text>
<text x="873" y="37">WEIGHT</text>
<text x="889" y="37">WEIGHT</text>
<text x="706" y="44">04B1018</text>
<text x="728" y="44">ONE</text>
<text x="769" y="44">BEAM</text>
<text x="836" y="44">PNT</text>
<text x="877" y="44">2549</text>
<text x="891" y="44">2549</text>
<text x="731" y="50">1</text>
<text x="736" y="50">04B1018</text>
<text x="764" y="50">1</text>
<text x="769" y="50">W24x62</text>
<text x="816" y="50">40</text>
<text x="821" y="50">8</text>
<text x="836" y="50">A992</text>
<text x="877" y="50">2526</text>
<text x="891" y="50">2526</text>
<text x="731" y="57">2</text>
<text x="736" y="57">a982</text>
<text x="764" y="57">2</text>
<text x="769" y="57">L4x4x</text>
<text x="818" y="57">1</text>
<text x="821" y="57">2</text>
<text x="836" y="57">A36</text>
<text x="880" y="57">10</text>
<text x="895" y="57">20</text>
<text x="731" y="63">5</text>
<text x="764" y="63">5</text>
<text x="772" y="63">DiaF1852N</text>
<text x="818" y="63">0</text>
<text x="821" y="63">2</text>
<text x="882" y="63">1</text>
<text x="896" y="63">3</text>
<text x="769" y="76">FIELDBOLTS</text>
<text x="731" y="82">6</text>
<text x="772" y="82">DiaF1852N</text>
<text x="818" y="82">0</text>
<text x="821" y="82">2</text>
<text x="729" y="88">10</text>
<text x="772" y="88">DiaF1852N</text>
<text x="818" y="88">0</text>
<text x="821" y="88">1</text>
<text x="729" y="95">24</text>
<text x="772" y="95">DiaA325N</text>
<text x="818" y="95">0</text>
<text x="821" y="95">1</text>
<text x="836" y="95">+1HDWASH</text>
</g>
<g font-size="4.7">
<text x="176" y="153">(-6</text>
<text x="184" y="153">)</text>
<text x="402" y="152">13/</text>
<text x="406" y="154">16</text>
<text x="420" y="152">5/</text>
<text x="423" y="154">16</text>
<text x="634" y="153">(-</text>
<text x="642" y="153">)</text>
<text x="204" y="163">1/</text>
<text x="207" y="164">2</text>
<text x="233" y="163">1/</text>
<text x="235" y="164">2</text>
<text x="263" y="163">1/</text>
<text x="266" y="164">2</text>
<text x="357" y="163">1/</text>
<text x="360" y="164">2</text>
<text x="398" y="163">1/</text>
<text x="400" y="164">2</text>
<text x="510" y="163">1/</text>
<text x="513" y="164">2</text>
<text x="548" y="163">1/</text>
<text x="551" y="164">2</text>
<text x="614" y="163">13/</text>
<text x="619" y="164">16</text>
<text x="209" y="171">3/</text>
<text x="211" y="173">4</text>
<text x="225" y="171">3/</text>
<text x="227" y="173">4</text>
<text x="237" y="171">3/</text>
<text x="240" y="173">4</text>
<text x="253" y="171">3/</text>
<text x="256" y="173">4</text>
<text x="268" y="171">3/</text>
<text x="271" y="173">4</text>
<text x="284" y="171">3/</text>
<text x="287" y="173">4</text>
<text x="304" y="171">3/</text>
<text x="307" y="173">4</text>
<text x="320" y="171">3/</text>
<text x="323" y="173">4</text>
<text x="334" y="171">3/</text>
<text x="336" y="173">4</text>
<text x="350" y="171">3/</text>
<text x="352" y="173">4</text>
<text x="362" y="171">3/</text>
<text x="365" y="173">4</text>
<text x="378" y="171">3/</text>
<text x="381" y="173">4</text>
<text x="414" y="171">3/</text>
<text x="417" y="173">4</text>
<text x="430" y="171">3/</text>
<text x="433" y="173">4</text>
<text x="442" y="171">3/</text>
<text x="444" y="173">4</text>
<text x="457" y="171">3/</text>
<text x="460" y="173">4</text>
<text x="492" y="171">3/</text>
<text x="495" y="173">4</text>
<text x="508" y="171">3/</text>
<text x="511" y="173">4</text>
<text x="516" y="171">3/</text>
<text x="519" y="173">4</text>
<text x="528" y="171">3/</text>
<text x="531" y="173">4</text>
<text x="564" y="171">3/</text>
<text x="567" y="173">4</text>
<text x="580" y="171">3/</text>
<text x="583" y="173">4</text>
<text x="212" y="184" transform="rotate(-90 212 184)">3/</text>
<text x="214" y="181" transform="rotate(-90 214 181)">4</text>
<text x="219" y="184" transform="rotate(-90 219 184)">1/</text>
<text x="221" y="181" transform="rotate(-90 221 181)">4</text>
<text x="240" y="184" transform="rotate(-90 240 184)">1/</text>
<text x="242" y="181" transform="rotate(-90 242 181)">4</text>
<text x="248" y="184" transform="rotate(-90 248 184)">3/</text>
<text x="250" y="181" transform="rotate(-90 250 181)">4</text>
<text x="271" y="184" transform="rotate(-90 271 184)">3/</text>
<text x="273" y="181" transform="rotate(-90 273 181)">4</text>
<text x="279" y="184" transform="rotate(-90 279 184)">1/</text>
<text x="280" y="181" transform="rotate(-90 280 181)">4</text>
<text x="307" y="184" transform="rotate(-90 307 184)">3/</text>
<text x="309" y="181" transform="rotate(-90 309 181)">4</text>
<text x="315" y="184" transform="rotate(-90 315 184)">1/</text>
<text x="316" y="181" transform="rotate(-90 316 181)">4</text>
<text x="337" y="184" transform="rotate(-90 337 184)">3/</text>
<text x="338" y="181" transform="rotate(-90 338 181)">4</text>
<text x="344" y="184" transform="rotate(-90 344 184)">1/</text>
<text x="346" y="181" transform="rotate(-90 346 181)">4</text>
<text x="365" y="184" transform="rotate(-90 365 184)">1/</text>
<text x="367" y="181" transform="rotate(-90 367 181)">4</text>
<text x="373" y="184" transform="rotate(-90 373 184)">3/</text>
<text x="374" y="181" transform="rotate(-90 374 181)">4</text>
<text x="417" y="184" transform="rotate(-90 417 184)">3/</text>
<text x="419" y="181" transform="rotate(-90 419 181)">4</text>
<text x="425" y="184" transform="rotate(-90 425 184)">1/</text>
<text x="426" y="181" transform="rotate(-90 426 181)">4</text>
<text x="445" y="184" transform="rotate(-90 445 184)">3/</text>
<text x="446" y="181" transform="rotate(-90 446 181)">4</text>
<text x="452" y="184" transform="rotate(-90 452 184)">1/</text>
<text x="454" y="181" transform="rotate(-90 454 181)">4</text>
<text x="496" y="184" transform="rotate(-90 496 184)">3/</text>
<text x="497" y="181" transform="rotate(-90 497 181)">4</text>
<text x="503" y="184" transform="rotate(-90 503 184)">1/</text>
<text x="505" y="181" transform="rotate(-90 505 181)">4</text>
<text x="516" y="184" transform="rotate(-90 516 184)">1/</text>
<text x="517" y="181" transform="rotate(-90 517 181)">4</text>
<text x="523" y="184" transform="rotate(-90 523 184)">3/</text>
<text x="525" y="181" transform="rotate(-90 525 181)">4</text>
<text x="567" y="185" transform="rotate(-90 567 185)">3/</text>
<text x="569" y="182" transform="rotate(-90 569 182)">4</text>
<text x="575" y="184" transform="rotate(-90 575 184)">1/</text>
<text x="577" y="181" transform="rotate(-90 577 181)">4</text>
<text x="231" y="200">9/</text>
<text x="233" y="201">16</text>
<text x="259" y="200">9/</text>
<text x="262" y="201">16</text>
<text x="290" y="200">9/</text>
<text x="293" y="201">16</text>
<text x="326" y="200">9/</text>
<text x="329" y="201">16</text>
<text x="356" y="200">9/</text>
<text x="358" y="201">16</text>
<text x="384" y="200">9/</text>
<text x="387" y="201">16</text>
<text x="400" y="200">9/</text>
<text x="403" y="201">16</text>
<text x="464" y="200">9/</text>
<text x="466" y="201">16</text>
<text x="478" y="200">9/</text>
<text x="481" y="201">16</text>
<text x="534" y="200">9/</text>
<text x="537" y="201">16</text>
<text x="550" y="200">9/</text>
<text x="553" y="201">16</text>
<text x="206" y="215" transform="rotate(-90 206 215)">4</text>
<text x="217" y="212">1/</text>
<text x="219" y="214">2</text>
<text x="245" y="212">1/</text>
<text x="248" y="214">2</text>
<text x="262" y="214" transform="rotate(-90 262 214)">3/</text>
<text x="263" y="211" transform="rotate(-90 263 211)">4</text>
<text x="276" y="212">1/</text>
<text x="279" y="214">2</text>
<text x="312" y="212">1/</text>
<text x="315" y="214">2</text>
<text x="331" y="214" transform="rotate(-90 331 214)">4</text>
<text x="342" y="212">1/</text>
<text x="344" y="214">2</text>
<text x="370" y="212">1/</text>
<text x="373" y="214">2</text>
<text x="410" y="216" transform="rotate(-90 410 216)">3/</text>
<text x="411" y="213" transform="rotate(-90 411 213)">4</text>
<text x="422" y="212">1/</text>
<text x="425" y="214">2</text>
<text x="450" y="212">1/</text>
<text x="452" y="214">2</text>
<text x="488" y="215" transform="rotate(-90 488 215)">4</text>
<text x="500" y="212">1/</text>
<text x="503" y="214">2</text>
<text x="520" y="212">1/</text>
<text x="523" y="214">2</text>
<text x="561" y="215" transform="rotate(-90 561 215)">4</text>
<text x="572" y="212">1/</text>
<text x="575" y="214">2</text>
<text x="205" y="218" transform="rotate(-90 205 218)">3/</text>
<text x="330" y="217" transform="rotate(-90 330 217)">3/</text>
<text x="486" y="218" transform="rotate(-90 486 218)">3/</text>
<text x="559" y="218" transform="rotate(-90 559 218)">3/</text>
<text x="468" y="240" transform="rotate(-90 468 240)">4</text>
<text x="561" y="238" transform="rotate(-90 561 238)">4</text>
<text x="233" y="244" transform="rotate(-90 233 244)">3/</text>
<text x="235" y="241" transform="rotate(-90 235 241)">4</text>
<text x="298" y="243" transform="rotate(-90 298 243)">3/</text>
<text x="299" y="241" transform="rotate(-90 299 241)">4</text>
<text x="358" y="245" transform="rotate(-90 358 245)">3/</text>
<text x="359" y="242" transform="rotate(-90 359 242)">4</text>
<text x="466" y="243" transform="rotate(-90 466 243)">3/</text>
<text x="486" y="243" transform="rotate(-90 486 243)">3/</text>
<text x="488" y="241" transform="rotate(-90 488 241)">4</text>
<text x="559" y="241" transform="rotate(-90 559 241)">3/</text>
<text x="204" y="256">1/</text>
<text x="207" y="258">2</text>
<text x="233" y="256">1/</text>
<text x="235" y="258">2</text>
<text x="263" y="256">1/</text>
<text x="266" y="258">2</text>
<text x="357" y="256">1/</text>
<text x="360" y="258">2</text>
<text x="398" y="256">1/</text>
<text x="400" y="258">2</text>
<text x="510" y="256">1/</text>
<text x="513" y="258">2</text>
<text x="548" y="256">1/</text>
<text x="551" y="258">2</text>
<text x="614" y="256">13/</text>
<text x="619" y="258">16</text>
<text x="588" y="265">3/</text>
<text x="590" y="266">4</text>
<text x="608" y="265">3/</text>
<text x="610" y="266">4</text>
<text x="592" y="276" transform="rotate(-90 592 276)">4</text>
<text x="604" y="274" transform="rotate(-90 604 274)">4</text>
<text x="591" y="279" transform="rotate(-90 591 279)">3/</text>
<text x="602" y="277" transform="rotate(-90 602 277)">1/</text>
<text x="625" y="281" transform="rotate(-90 625 281)">13/</text>
<text x="626" y="277" transform="rotate(-90 626 277)">16</text>
<text x="156" y="293" transform="rotate(-90 156 293)">1/</text>
<text x="158" y="290" transform="rotate(-90 158 290)">2</text>
<text x="598" y="292">1/</text>
<text x="636" y="293">1/</text>
<text x="601" y="294">2</text>
<text x="639" y="295">2</text>
<text x="633" y="305">1/</text>
<text x="587" y="309" transform="rotate(-90 587 309)">3/</text>
<text x="588" y="307" transform="rotate(-90 588 307)">4</text>
<text x="636" y="307">2</text>
<text x="641" y="357" transform="rotate(-90 641 357)">1/</text>
<text x="643" y="355" transform="rotate(-90 643 355)">8</text>
<text x="649" y="355">9/</text>
<text x="651" y="356">16</text>
<text x="649" y="361">1/</text>
<text x="651" y="363">2</text>
<text x="651" y="372">13/</text>
<text x="655" y="374">16</text>
<text x="635" y="381">1/</text>
<text x="637" y="383">4</text>
<text x="403" y="388">11/</text>
<text x="408" y="390">16</text>
<text x="413" y="388">7/</text>
<text x="416" y="390">16</text>
<text x="401" y="396">1/</text>
<text x="409" y="396">9/</text>
<text x="404" y="398">16</text>
<text x="412" y="398">16</text>
<text x="401" y="403">1/</text>
<text x="404" y="405">2</text>
<text x="410" y="403">1/</text>
<text x="412" y="405">8</text>
<text x="375" y="422">3/</text>
<text x="378" y="424">4</text>
<text x="389" y="422">1/</text>
<text x="391" y="424">4</text>
</g>
<g font-size="4.2">
<text x="823" y="49">13/</text>
<text x="826" y="51">16</text>
<text x="776" y="56">5/</text>
<text x="778" y="57">16</text>
<text x="823" y="56">1/</text>
<text x="825" y="57">2</text>
<text x="769" y="62">3/</text>
<text x="770" y="63">4</text>
<text x="823" y="62">1/</text>
<text x="825" y="63">4</text>
<text x="769" y="81">3/</text>
<text x="770" y="82">4</text>
<text x="769" y="87">3/</text>
<text x="770" y="89">4</text>
<text x="823" y="87">3/</text>
<text x="825" y="89">4</text>
<text x="769" y="94">1/</text>
<text x="770" y="95">2</text>
<text x="823" y="94">3/</text>
<text x="825" y="95">4</text>
</g>
<g font-size="4">
<text x="180" y="152">1/</text>
<text x="182" y="154">2</text>
<text x="637" y="152">3/</text>
<text x="639" y="154">16</text>
</g>
<g font-size="3.7">
<text x="17" y="551" transform="rotate(-90 17 551)">03:33:27</text>
<text x="17" y="562" transform="rotate(-90 17 562)">2025</text>
<text x="17" y="570" transform="rotate(-90 17 570)">Jul 29</text>
<text x="17" y="593" transform="rotate(-90 17 593)">PRINTED ON</text>
</g>
</svg>
